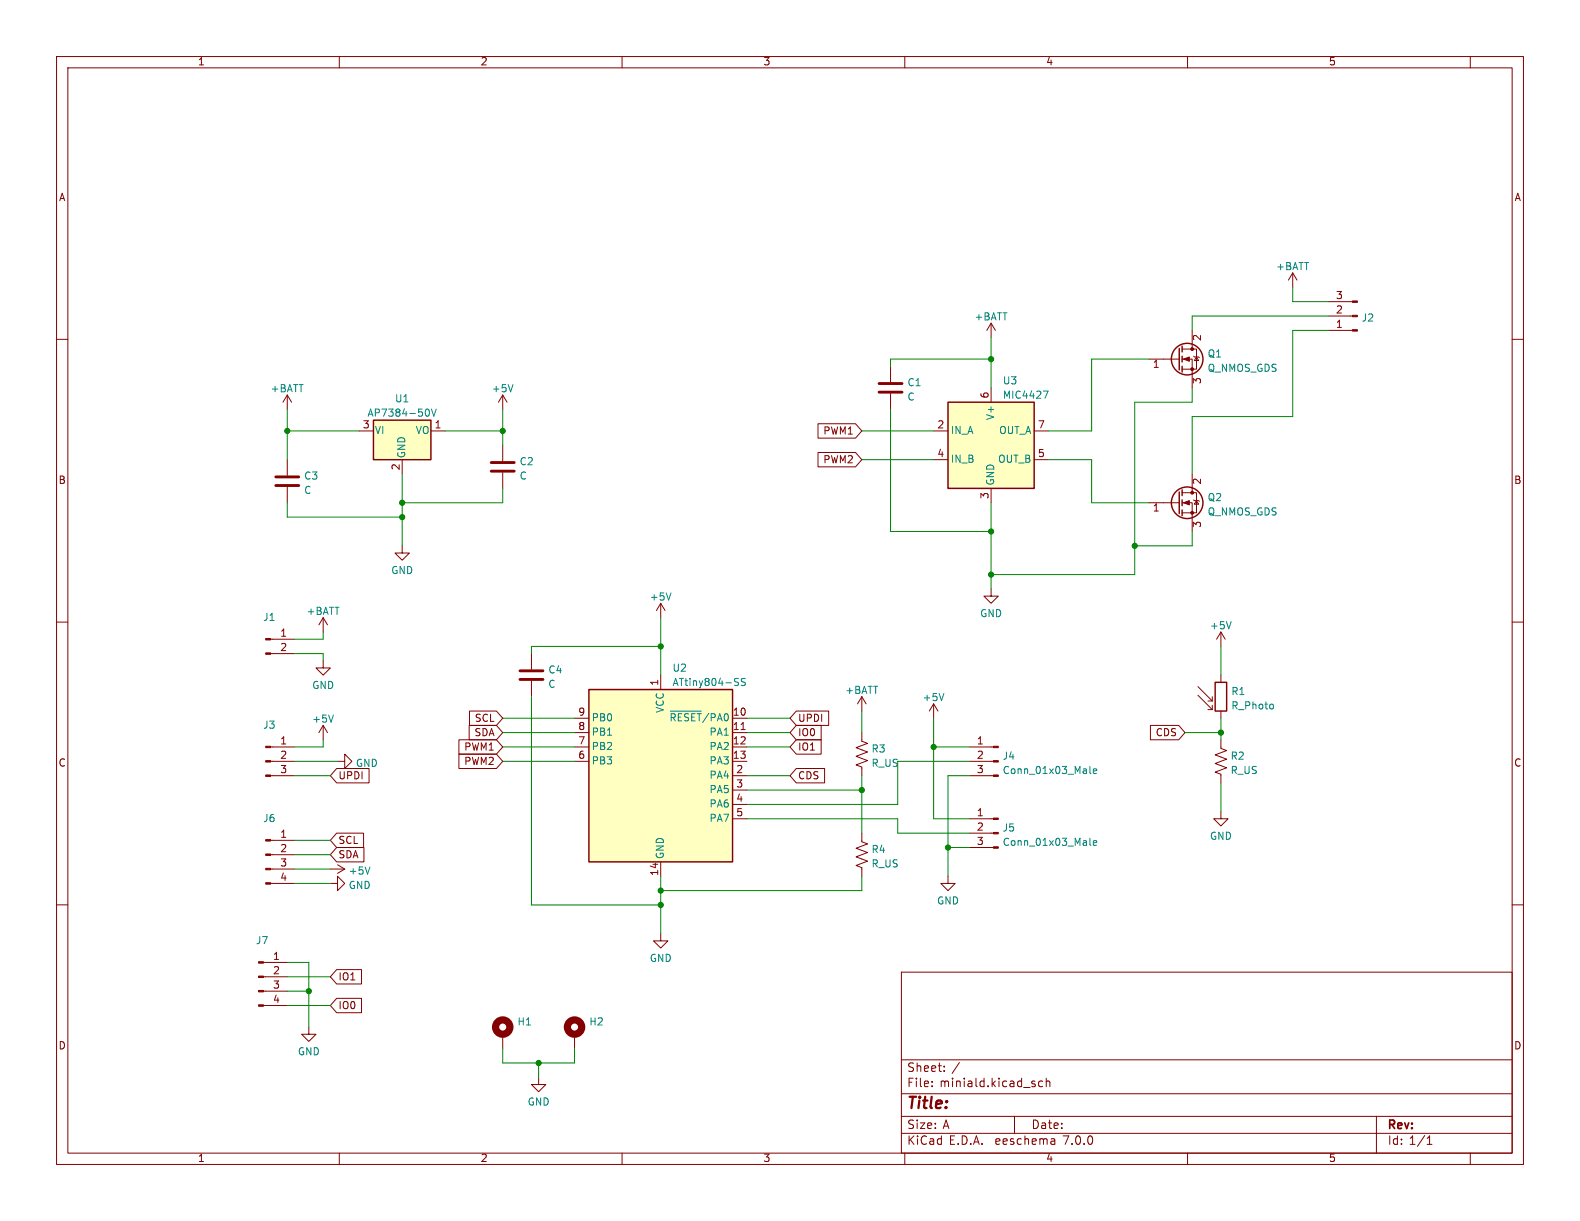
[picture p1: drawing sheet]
<svg xmlns="http://www.w3.org/2000/svg" width="279mm" height="216mm" viewBox="0 0 279 216" stroke-linecap="round" stroke-linejoin="round" font-family="sans-serif">
<g fill="none" stroke="#840000" stroke-width=".18">
<path d="M10 10h259.4v195.9h-259.4zM12 12h255.4v191.9h-255.4zM60 10v2M110 10v2M160 10v2M210 10v2M260 10v2M10 60h2M175.3 57.2v2.5M175.3 57.2l-.8 1.2M175.3 57.2l.7 1.2M210.8 58.4v3.3"/>
<path d="M228.6 48.3l-.8 1.2M228.6 48.3v2.5M228.6 48.3l.8 1.2M234.9 53.3h4.3M234.9 55.9h4.3M234.9 58.4h4.3M267.4 60h2M50.8 69.9v2.5M50.8 69.9l-.8 1.2M50.8 69.9l.8 1.2M63.5 76.2h2.5M76.2 76.2h2.5"/>
<path d="M88.9 69.9v2.5M88.9 78.7v2.8M88.9 69.9l-.8 1.2M88.9 69.9l.8 1.2M144.7 74.9h6.6l1.1 1.3-1.1 1.3h-6.6zM157.5 64.8v2.8M157.5 69.6v2.8M165.1 76.2h2.5M175.3 68.6v2.5M182.9 76.2h2.5M203.2 63.5h5.3M209 63.5h1.8v5.1"/>
<path d="M209 61.7h2.6v3.6h-2.6M211.1 63l.1 .1h.8l.1 .1M211.6 63.1l.4 .7h-.8zM50.8 81.3v2.8M50.8 86.1v2.8M71.1 96.5v1.3h1.3l-1.3 1.3-1.3-1.3h1.3M71.1 81.3v2.5M88.9 83.6v2.8M144.7 80h6.6l1.1 1.3-1.1 1.3h-6.6zM165.1 81.3h2.5M175.3 86.4v2.5M182.9 81.3h2.5"/>
<path d="M203.2 88.9h5.3M209 88.9h1.8v5.1M209 87.1h2.6v3.6h-2.6M210.8 83.8v3.3M211.1 88.4l.1 .1h.8l.1 .1M211.6 88.5l.4 .7h-.8zM10 110h2M47.9 115.6h4.2M47.9 113h4.2M57.1 116.8v1.3h1.3l-1.3 1.3-1.2-1.3h1.2M57.1 109.2l-.7 1.3M57.1 109.2v2.6"/>
<path d="M57.1 109.2l.8 1.3M94 115.6v2.8M116.8 106.7l-.7 1.3M116.8 106.7v2.5M116.8 119.4v2.5M116.8 106.7l.8 1.3M175.3 104.1v1.3h1.2l-1.2 1.3-1.3-1.3h1.3M215.9 111.8v2.5M215.9 119.4v1.3M215.9 111.8l-.8 1.2M215.9 111.8l.8 1.2M267.4 110h2"/>
<path d="M47.9 137.2h4.2M47.9 134.6h4.2M47.9 132.1h4.2M57.1 128.3v2.5M57.1 128.3l-.7 1.2M57.1 128.3l.8 1.2M59.5 135.9h5.8v2.5h-5.8l-1.1-1.2zM59.7 134.6h1.3v-1.2l1.2 1.2-1.2 1.3v-1.3M81.2 130.8h6.6l1.1 1.3-1.1 1.3h-6.6zM81.2 133.3h6.6l1.1 1.3-1.1 1.3h-6.6zM83 128.3h4.8l1.1 1.2-1.1 1.3h-4.8zM83 125.7h4.8l1.1 1.3-1.1 1.3h-4.8z"/>
<path d="M94 120.4v2.8M101.6 134.6h2.5M101.6 132.1h2.5M101.6 127h2.5M101.6 129.5h2.5M129.5 137.2h2.6M129.5 134.6h2.6M129.5 132.1h2.6M129.5 127h2.6M129.5 129.5h2.6M129.5 139.7h2.6M131.1 129h.7"/>
<path d="M140.8 135.9h5v2.5h-5l-1.1-1.2zM140.8 125.7h5.7v2.6h-5.7l-1.1-1.3zM140.8 128.3h4.4v2.5h-4.4l-1.1-1.3zM140.8 130.8h4.4v2.6h-4.4l-1.1-1.3zM152.4 129.5v1.6l1 .3-2 .8 2 .8-2 .7 2 .8-2 .8 1 .3v1.6M152.4 123.2v2.5M152.4 123.2l-.8 1.3M152.4 123.2l.8 1.3M165.1 124.5l-.8 1.2M165.1 124.5v2.5M165.1 124.5l.8 1.2M171.4 137.2h4.3"/>
<path d="M171.4 134.6h4.3M171.4 132.1h4.3M203.4 128.3h5l1.1 1.2-1.1 1.3h-5zM211.8 122.9l2.6 2.6M211.8 121.4l2.6 2.6M213.6 125.5h.8M213.6 124h.8M214.4 123.2v.8M214.4 124.7v.8M215.9 130.8v1.5l1 .4-2 .8 2 .7-2 .8 2 .8-2 .7 1 .4v1.5M215.9 125.7v1.3M10 160h2"/>
<path d="M47.9 156.2h4.2M47.9 153.7h4.2M47.9 151.1h4.2M47.9 148.6h4.2M58.4 156.2h1.3v-1.3l1.3 1.3-1.3 1.3v-1.3M58.4 153.7h2.6M59.5 147.3h4.8v2.6h-4.8l-1.1-1.3zM59.5 149.9h4.9v2.5h-4.9l-1.1-1.3zM59.7 152.9l1.3 .8M61 153.7l-1.3 .7M116.8 152.4v2.5M129.5 144.8h2.6"/>
<path d="M129.5 142.2h2.6M152.4 147.3v1.5l1 .4-2 .8 2 .7-2 .8 2 .8-2 .7 1 .4v1.5M167.6 154.9v1.3h1.3l-1.3 1.3-1.2-1.3h1.2M171.4 149.9h4.3M171.4 147.3h4.3M171.4 144.8h4.3M215.9 143.5v1.3h1.3l-1.3 1.3-1.3-1.3h1.3M267.4 160h2M46.6 177.8h4.2M46.6 175.3h4.2M46.6 172.7h4.2M46.6 170.2h4.2"/>
<path d="M59.5 176.5h4.4v2.6h-4.4l-1.1-1.3zM59.5 171.4h4.4v2.6h-4.4l-1.1-1.3zM116.8 165.1v1.3h1.3l-1.3 1.2-1.2-1.2h1.2M159.4 171.9h108v32h-108zM54.6 181.6v1.3h1.3l-1.3 1.3-1.3-1.3h1.3M88.9 182.9v2.5M95.2 190.5v1.3h1.3l-1.3 1.2-1.2-1.2h1.2M101.6 182.9v2.5M159.4 197.4h108M159.4 193.4h108M159.4 187.4h108M164.8 192v.2"/>
<path d="M164.8 191.2v.2M167 189.3v.2M167 188.5v.2M179.4 197.4v3M184.4 191.2h-.5l-.2 .2v.5l.1 .2h.6M185 191.3l.2-.1h.4l.1 1M185 190.7v1.5M243.4 197.4v6.5M60 203.9v2M110 203.9v2M159.4 200.4h108M160 203.9v2"/>
<path d="M186.3 201.4l.2 .2v.8M186.5 202.3l-.5 .1M186.5 201.7l-.5 .1M210 203.9v2M252.4 202.4h.8M252.4 201.3l.4-.4v1.5M260 203.9v2"/>
</g>
<path d="M155.4 69.3h4.1M155.4 67.8h4.1M48.8 85.9h4M48.8 84.3h4M86.9 83.3h4M86.9 81.8h4M91.9 118.6h4.1M91.9 120.1h4.1" fill="none" stroke="#840000" stroke-width=".51"/>
<g fill="none" stroke="#840000" stroke-width=".25">
<path d="M66 74.3h10.2v7h-10.2zM167.6 71.1h15.3v15.3h-15.3zM208.5 61.6v3.8M209 61.2v1M209 63v1M209 64.8v1M208.5 87v3.8M209 86.6v1M209 88.4v1M209 90.2v1M104.1 121.9h25.4v30.5h-25.4zM214.9 120.7h2v5h-2z"/>
<circle cx="209.9" cy="63.5" r="2.79"/>
<circle cx="209.9" cy="88.9" r="2.79"/>
</g>
<g fill="#840000" stroke="#840000" stroke-width=".18">
<path d="M209.3 63.5l1-.4v.8z"/>
<path d="M239.2 53.2h.8v.3h-.8z"/>
<path d="M239.2 55.8h.8v.2h-.8z"/>
<path d="M239.2 58.3h.8v.2h-.8z"/>
<path d="M175.7 149.7h.8v.3h-.8z"/>
<path d="M175.7 147.2h.8v.2h-.8z"/>
<path d="M175.7 144.7h.8v.2h-.8z"/>
<path d="M175.7 137h.8v.3h-.8z"/>
<path d="M175.7 134.5h.8v.2h-.8z"/>
<path d="M175.7 132h.8v.2h-.8z"/>
<path d="M47 115.4h.9v.3h-.9z"/>
<path d="M47 112.9h.9v.3h-.9z"/>
<path d="M209.3 88.9l1-.4v.8z"/>
<path d="M47 137h.9v.3h-.9z"/>
<path d="M47 134.5h.9v.2h-.9z"/>
<path d="M47 132h.9v.2h-.9z"/>
<path d="M45.7 177.7h.9v.2h-.9z"/>
<path d="M45.7 175.1h.9v.3h-.9z"/>
<path d="M45.7 172.6h.9v.2h-.9z"/>
<path d="M45.7 170.1h.9v.2h-.9z"/>
<path d="M47 156.1h.9v.2h-.9z"/>
<path d="M47 153.5h.9v.3h-.9z"/>
<path d="M47 151h.9v.3h-.9z"/>
<path d="M47 148.5h.9v.2h-.9z"/>
<circle cx="210.8" cy="65.3" r=".25"/>
<circle cx="210.8" cy="61.7" r=".25"/>
<circle cx="210.8" cy="90.7" r=".25"/>
<circle cx="210.8" cy="87.1" r=".25"/>
</g>
<g fill="none" stroke="#840000" stroke-width="1.3">
<circle cx="88.9" cy="181.6" r="1.27"/>
<circle cx="101.6" cy="181.6" r="1.27"/>
</g>
<g fill="none" stroke="#008484" stroke-width=".18">
<path d="M75.5 72.3a.68 .68 0 0 1 .4 .7 .68 .68 0 0 1-.4 .6M76.3 72.3l.4 1.3 .4-1.3M90.7 68l-.4 1.3M184.5 69.2h.8l-.5 1.2M118.7 104.8l-.5 1.3M130.1 120h.5M217.7 109.9l-.4 1.3M59 126.4l-.5 1.3M118.5 125.7h5.5M119.4 126.6l-.1-.3-.6-.1v1.3M120.6 126.2h-.6v1.3M121.8 126.3l-.5-.1-.3 .4"/>
<path d="M122.9 126.2h-.6v1.3M123.3 126.2h.7M123.6 126.2v1.3M125.3 126.1l-1 1.7M126.5 126.6l-.1-.3-.6-.1v1.3M126.9 127.5l.4-1.3 .4 1.3M128.1 126.7l.1-.4 .2-.1 .3 .1 .1 .4M130.1 120.6l.4 .1 .1 .3-.2 .2h-.3M131.8 120h-.5l-.2 .1v.3l.6 .3 .1 .3-.2 .2h-.5M166.9 122.6l-.4 1.3M192.7 135.5v1.1l.2 .2M193.3 136.4l.6-.2v-.2l-.4-.1-.2 .2 .1 .6h.5"/>
<path d="M225.1 124.6l.1 .2-.1 .5M65.4 153.3l-.4 1.3M192.7 148.2v1.1l.2 .2M193.3 149.1l.6-.2v-.2l-.4-.1-.2 .2 .1 .6h.5"/>
</g>
<g fill="#ffffc2" stroke="#ffffc2" stroke-width=".18">
<path d="M66 74.3h10.2v7h-10.2z"/>
<path d="M167.6 71.1h15.3v15.3h-15.3z"/>
<path d="M104.1 121.9h25.4v30.5h-25.4z"/>
</g>
<g fill="none" stroke="#008400" stroke-width=".18">
<path d="M175.3 59.7v8.9M228.6 50.8v2.5h6.3M234.9 55.9h-24.1v2.5M234.9 58.4h-6.3v15.3h-17.8v10.1M50.8 76.2h12.7M50.8 72.4v8.9M78.7 76.2h10.2M88.9 72.4v6.3M152.4 76.2h12.7M157.5 72.4v21.6h17.8M175.3 63.5h-17.8v1.3M203.2 63.5h-10.2v12.7h-7.6"/>
<path d="M210.8 68.6v2.5h-10.1v30.5h-25.4M50.8 88.9v2.5h20.3M71.1 83.8v12.7M88.9 86.4v2.5h-17.8M152.4 81.3h12.7M175.3 88.9v15.2M185.4 81.3h7.6v7.6h10.2M210.8 94v2.5h-10.1M52.1 115.6h5v1.2M57.1 111.8v1.2h-5M116.8 114.3h-22.8v1.3M116.8 109.2v10.2"/>
<path d="M215.9 114.3v5.1M52.1 134.6h7.6M52.1 137.2h6.3M57.1 130.8v1.3h-5M88.9 127h12.7M88.9 129.5h12.7M88.9 132.1h12.7M88.9 134.6h12.7M94 123.2v36.8h22.8M132.1 127h7.6M132.1 129.5h7.6M132.1 132.1h7.6"/>
<path d="M132.1 137.2h7.6M132.1 139.7h20.3M152.4 125.7v3.8M152.4 137.2v10.1M165.1 132.1h6.3M165.1 127v17.8h6.3M171.4 134.6h-12.7v7.6h-26.6M171.4 137.2h-3.8v17.7M209.5 129.5h6.4M215.9 127v3.8M215.9 138.4v5.1M52.1 156.2h6.3"/>
<path d="M52.1 151.1h6.3M52.1 153.7h6.3M52.1 148.6h6.3M116.8 154.9v10.2M132.1 144.8h26.6v2.5h12.7M152.4 154.9v2.6h-35.6M167.6 149.9h3.8M50.8 175.3h3.8M50.8 172.7h7.6M50.8 177.8h7.6M50.8 170.2h3.8v11.4M88.9 185.4v2.6h12.7v-2.6"/>
<path d="M95.2 188v2.5"/>
</g>
<g fill="#008400" stroke="#008400" stroke-width=".18">
<circle cx="54.6" cy="175.3" r=".46"/>
<circle cx="167.6" cy="149.9" r=".46"/>
<circle cx="152.4" cy="139.7" r=".46"/>
<circle cx="165.1" cy="132.1" r=".46"/>
<circle cx="215.9" cy="129.5" r=".46"/>
<circle cx="175.3" cy="94" r=".46"/>
<circle cx="175.3" cy="101.6" r=".46"/>
<circle cx="200.7" cy="96.5" r=".46"/>
<circle cx="175.3" cy="63.5" r=".46"/>
<circle cx="50.8" cy="76.2" r=".46"/>
<circle cx="116.8" cy="114.3" r=".46"/>
<circle cx="71.1" cy="88.9" r=".46"/>
<circle cx="71.1" cy="91.4" r=".46"/>
<circle cx="88.9" cy="76.2" r=".46"/>
<circle cx="116.8" cy="157.5" r=".46"/>
<circle cx="116.8" cy="160" r=".46"/>
<circle cx="95.2" cy="188" r=".46"/>
</g>
<text font-size="2.8" fill="#840000" x="160.4" y="196.7">Title:</text>
<g font-size="2.1" fill="#840000">
<text x="160.4" y="189.8">Sheet:</text>
<text x="168.3" y="189.8">/</text>
<text x="160.4" y="192.5">File:</text>
<text x="166.2" y="192.5">miniald.kicad_sch</text>
<text x="160.4" y="202.7">KiCad</text>
<text x="160.4" y="199.9">Size:</text>
<text x="166.7" y="199.9">A</text>
<text x="167.8" y="202.7">E.D.A.</text>
<text x="176.1" y="202.7">eeschema</text>
<text x="182.4" y="199.9">Date:</text>
<text x="188.1" y="202.7">7.0.0</text>
<text x="245.4" y="200.1">Rev:</text>
<text x="245.4" y="202.7">Id: 1/1</text>
</g>
<g font-size="1.8" fill="#840000">
<text x="35" y="11.8">1</text>
<text x="85" y="11.8">2</text>
<text x="135" y="11.8">3</text>
<text x="185" y="11.8">4</text>
<text x="235" y="11.8">5</text>
<text x="10.4" y="35.8">A</text>
<text x="267.8" y="35.8">A</text>
<text x="236.2" y="53.1">3</text>
<text x="236.2" y="58.2">1</text>
<text x="236.2" y="55.6">2</text>
<text x="203.8" y="65.4">1</text>
<text x="212.7" y="60.4" transform="rotate(-90 212.7 60.4)">2</text>
<text x="175" y="70.5" transform="rotate(-90 175 70.5)">6</text>
<text x="212.7" y="68" transform="rotate(-90 212.7 68)">3</text>
<text x="64.1" y="75.9">3</text>
<text x="76.8" y="75.9">1</text>
<text x="145.5" y="77.1">PWM1</text>
<text x="165.7" y="75.9">2</text>
<text x="183.5" y="75.9">7</text>
<text x="70.9" y="83.2" transform="rotate(-90 70.9 83.2)">2</text>
<text x="145.5" y="82.2">PWM2</text>
<text x="165.7" y="81">4</text>
<text x="183.5" y="81">5</text>
<text x="10.3" y="85.8">B</text>
<text x="175" y="88.3" transform="rotate(-90 175 88.3)">3</text>
<text x="212.7" y="85.8" transform="rotate(-90 212.7 85.8)">2</text>
<text x="267.7" y="85.8">B</text>
<text x="203.8" y="90.8">1</text>
<text x="212.7" y="93.4" transform="rotate(-90 212.7 93.4)">3</text>
<text x="49.5" y="112.8">1</text>
<text x="49.5" y="115.3">2</text>
<text x="116.6" y="121.3" transform="rotate(-90 116.6 121.3)">1</text>
<text x="49.5" y="131.8">1</text>
<text x="83.8" y="130.5">SDA</text>
<text x="83.8" y="127.9">SCL</text>
<text x="102.2" y="131.8">7</text>
<text x="102.2" y="129.3">8</text>
<text x="102.2" y="126.7">9</text>
<text x="129.5" y="126.7">10</text>
<text x="129.5" y="129.3">11</text>
<text x="129.5" y="131.8">12</text>
<text x="141.1" y="127.9">UPDI</text>
<text x="141.1" y="130.5">IO0</text>
<text x="172.7" y="131.8">1</text>
<text x="204.2" y="130.5">CDS</text>
<text x="10.3" y="135.8">C</text>
<text x="49.5" y="134.4">2</text>
<text x="49.5" y="136.9">3</text>
<text x="62.9" y="135.9">GND</text>
<text x="82" y="133">PWM1</text>
<text x="82" y="135.5">PWM2</text>
<text x="102.2" y="134.4">6</text>
<text x="129.5" y="134.4">13</text>
<text x="130.1" y="136.9">2</text>
<text x="141.1" y="133">IO1</text>
<text x="172.7" y="134.4">2</text>
<text x="172.7" y="136.9">3</text>
<text x="267.7" y="135.8">C</text>
<text x="59.8" y="138.1">UPDI</text>
<text x="130.1" y="139.4">3</text>
<text x="130.1" y="142">4</text>
<text x="141.1" y="138.1">CDS</text>
<text x="49.5" y="148.3">1</text>
<text x="59.8" y="149.5">SCL</text>
<text x="130.1" y="144.5">5</text>
<text x="172.7" y="144.5">1</text>
<text x="172.7" y="147.1">2</text>
<text x="172.7" y="149.6">3</text>
<text x="49.5" y="150.9">2</text>
<text x="49.5" y="153.4">3</text>
<text x="49.5" y="156">4</text>
<text x="59.8" y="152">SDA</text>
<text x="116.6" y="154.9" transform="rotate(-90 116.6 154.9)">14</text>
<text x="48.2" y="169.9">1</text>
<text x="48.2" y="172.5">2</text>
<text x="59.8" y="173.6">IO1</text>
<text x="48.2" y="175">3</text>
<text x="48.2" y="177.5">4</text>
<text x="59.8" y="178.7">IO0</text>
<text x="10.3" y="185.8">D</text>
<text x="267.7" y="185.8">D</text>
<text x="35" y="205.7">1</text>
<text x="85" y="205.7">2</text>
<text x="135" y="205.7">3</text>
<text x="185" y="205.7">4</text>
<text x="235" y="205.7">5</text>
</g>
<g font-size="1.8" fill="#008484">
<text x="225.6" y="48">+BATT</text>
<text x="172.3" y="56.9">+BATT</text>
<text x="240.7" y="57.1">J2</text>
<text x="213.5" y="63.5">Q1</text>
<text x="47.8" y="69.6">+BATT</text>
<text x="69.8" y="71.4">U1</text>
<text x="86.9" y="69.6">+5V</text>
<text x="160.4" y="68.6">C1</text>
<text x="160.4" y="71.1">C</text>
<text x="177.3" y="68.2">U3</text>
<text x="177.3" y="70.8">MIC4427</text>
<text x="213.5" y="66">Q_NMOS_GDS</text>
<text x="64.9" y="74">AP7384-50V</text>
<text x="66.3" y="77">VI</text>
<text x="73.4" y="77">VO</text>
<text x="168.1" y="77">IN_A</text>
<text x="176.1" y="74.4" transform="rotate(-90 176.1 74.4)">V+</text>
<text x="176.6" y="77">OUT_A</text>
<text x="71.9" y="81" transform="rotate(-90 71.9 81)">GND</text>
<text x="91.8" y="82.5">C2</text>
<text x="168.1" y="82.1">IN_B</text>
<text x="176.4" y="82.1">OUT_B</text>
<text x="53.7" y="85.1">C3</text>
<text x="53.7" y="87.6">C</text>
<text x="91.8" y="85.1">C</text>
<text x="176.1" y="85.9" transform="rotate(-90 176.1 85.9)">GND</text>
<text x="213.5" y="88.9">Q2</text>
<text x="213.5" y="91.4">Q_NMOS_GDS</text>
<text x="69.1" y="101.8">GND</text>
<text x="114.8" y="106.5">+5V</text>
<text x="46.5" y="110.1">J1</text>
<text x="54.2" y="109">+BATT</text>
<text x="173.3" y="109.4">GND</text>
<text x="213.9" y="111.5">+5V</text>
<text x="96.9" y="119.4">C4</text>
<text x="118.9" y="119">U2</text>
<text x="55.2" y="122.1">GND</text>
<text x="96.9" y="121.9">C</text>
<text x="118.9" y="121.6">ATtiny804-SS</text>
<text x="149.4" y="123">+BATT</text>
<text x="163.1" y="124.2">+5V</text>
<text x="217.7" y="123.2">R1</text>
<text x="217.7" y="125.7">R_Photo</text>
<text x="46.5" y="129.1">J3</text>
<text x="55.2" y="128.1">+5V</text>
<text x="104.6" y="130.4">PB1</text>
<text x="104.6" y="127.8">PB0</text>
<text x="117.7" y="126.2" transform="rotate(-90 117.7 126.2)">VCC</text>
<text x="118.3" y="128.4">~{RESET}/PA0</text>
<text x="125.3" y="130.4">PA1</text>
<text x="104.6" y="135.4">PB3</text>
<text x="104.6" y="132.9">PB2</text>
<text x="125.3" y="132.9">PA2</text>
<text x="125.3" y="135.4">PA3</text>
<text x="125.3" y="138">PA4</text>
<text x="154.1" y="133.3">R3</text>
<text x="154.1" y="135.9">R_US</text>
<text x="177.2" y="134.6">J4</text>
<text x="177.2" y="137.1">Conn_01x03_Male</text>
<text x="217.6" y="134.6">R2</text>
<text x="217.6" y="137.1">R_US</text>
<text x="125.3" y="140.5">PA5</text>
<text x="125.3" y="143.1">PA6</text>
<text x="46.5" y="145.6">J6</text>
<text x="125.3" y="145.6">PA7</text>
<text x="177.2" y="147.3">J5</text>
<text x="177.2" y="149.8">Conn_01x03_Male</text>
<text x="213.9" y="148.8">GND</text>
<text x="61.6" y="154.9">+5V</text>
<text x="117.7" y="151.9" transform="rotate(-90 117.7 151.9)">GND</text>
<text x="154.1" y="151.1">R4</text>
<text x="154.1" y="153.7">R_US</text>
<text x="61.6" y="157.5">GND</text>
<text x="165.6" y="160.2">GND</text>
<text x="45.2" y="167.2">J7</text>
<text x="114.8" y="170.4">GND</text>
<text x="91.4" y="181.6">H1</text>
<text x="104.1" y="181.6">H2</text>
<text x="52.6" y="186.9">GND</text>
<text x="93.3" y="195.8">GND</text>
</g>
</svg>
